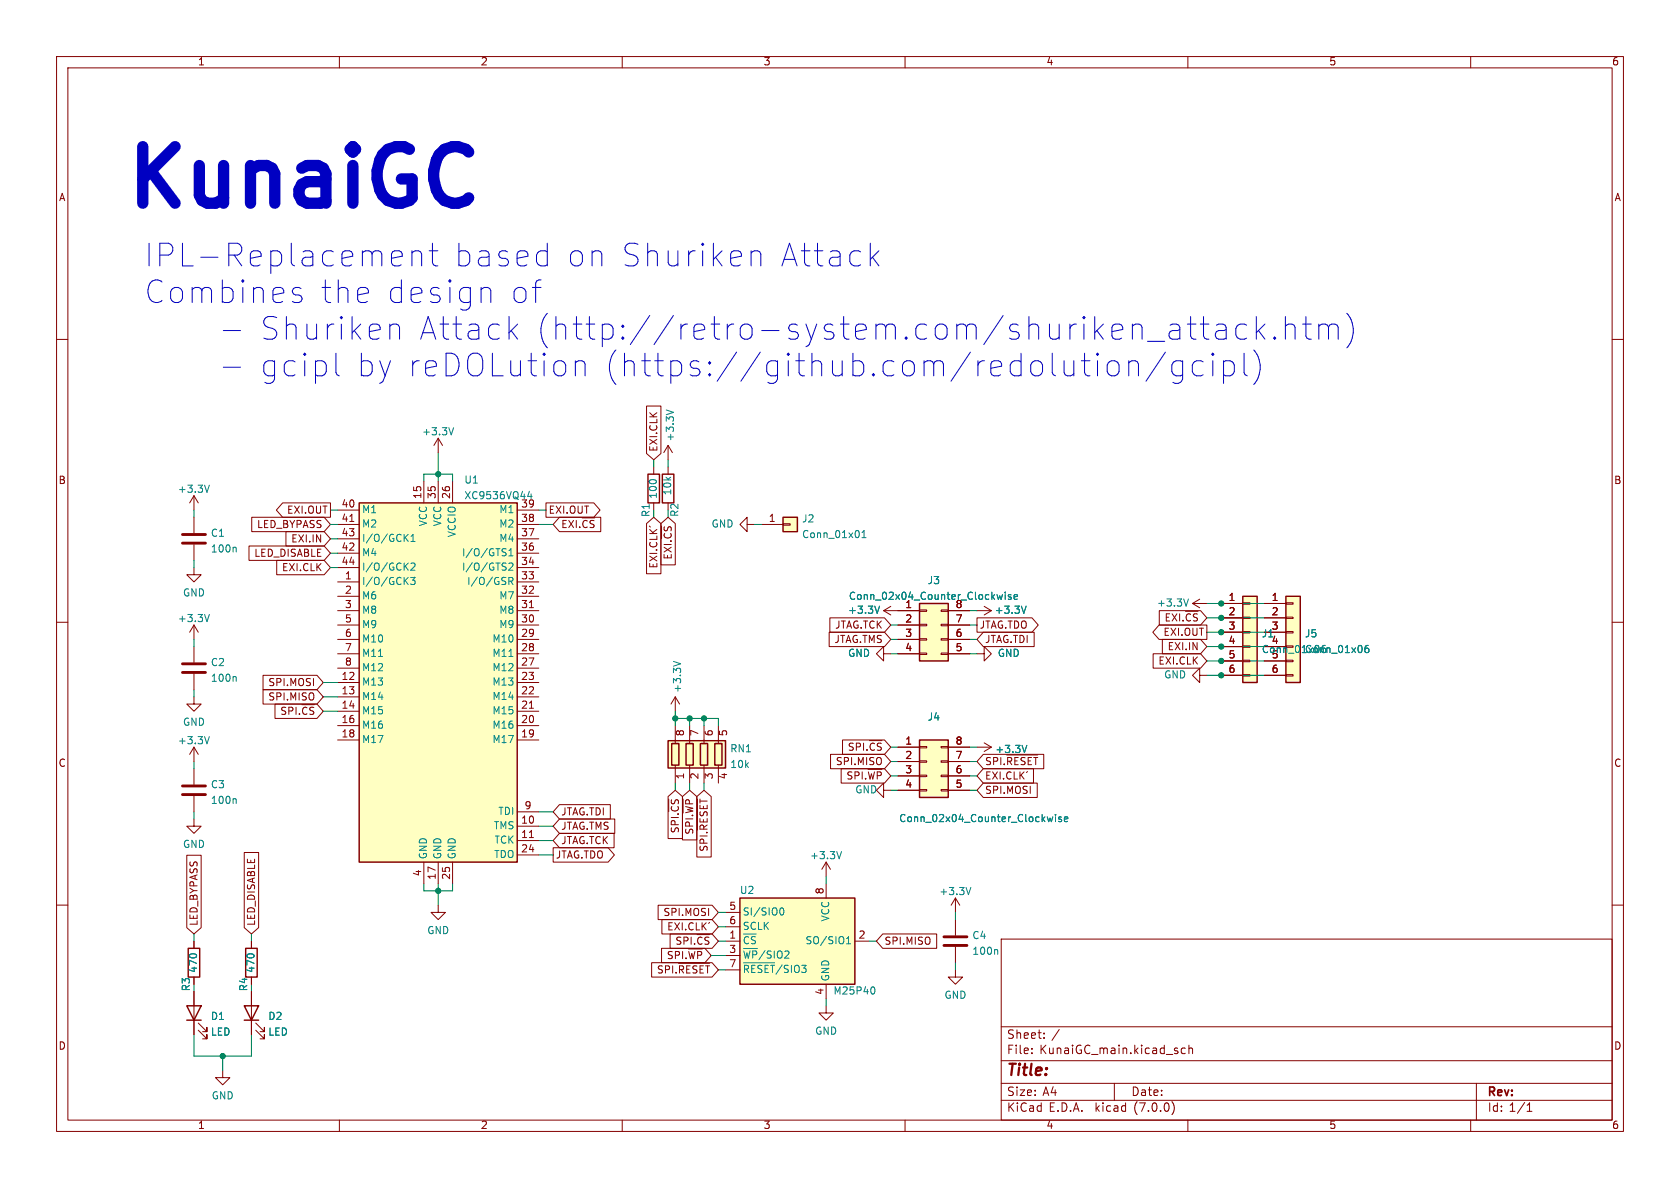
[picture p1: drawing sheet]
<svg xmlns="http://www.w3.org/2000/svg" width="297mm" height="210mm" viewBox="0 0 297 210" stroke-linecap="round" stroke-linejoin="round" font-family="sans-serif">
<path d="M0 0h297v210h-297z" fill="#fff" stroke="#fff" stroke-width=".18"/>
<g fill="none" stroke="#840000" stroke-width=".18">
<path d="M10 10h277v190h-277zM12 12h273v186h-273zM60 10v2M110 10v2M160 10v2M210 10v2M260 10v2M10 60h2M285 60h2M77.5 77.5v2.5M77.5 77.5l-.8 1.2M77.5 77.5l.7 1.2"/>
<path d="M114.3 71.8h2.5v8.4l-1.2 1.1-1.3-1.1zM118.1 78.7v2.6M118.1 78.7l-.8 1.3M118.1 78.7l.8 1.3M34.3 87.6v2.6M34.3 91.4v2.8M34.3 96.3v2.8M34.3 87.6l-.8 1.3M34.3 87.6l.8 1.3M44 96.5h13.3l1.1 1.3-1.1 1.3h-13.3zM44.5 91.4h12.8l1.1 1.3-1.1 1.3h-12.8zM48.9 99.1h8.4l1.1 1.2-1.1 1.3h-8.4z"/>
<path d="M50 88.9h8.4v2.5h-8.4l-1.1-1.2zM50.6 94h6.7l1.1 1.3-1.1 1.2h-6.7zM59.7 97.8h3.8M59.7 95.3h3.8M59.7 92.7h3.8M59.7 90.2h3.8M61.8 92.2h.8M74.9 85.1v3.8M77.5 85.1v3.8M80 85.1v3.8M91.4 97.8h3.8M91.4 95.3h3.8"/>
<path d="M91.4 92.7h3.8M91.4 90.2h3.8M96.5 88.9h8.5l1.1 1.3-1.1 1.2h-8.5zM98.9 91.4h7.3v2.6h-7.3l-1.1-1.3zM100.1 92h-.6v1.3M100.5 92l.9 1.3M101.4 92l-.9 1.3M101.9 92v1.3M102.9 91.5h2.2M103.8 92.1l-.2-.1-.3 .1-.3 .4M105 92.1l-.5-.1-.2 .4M114.3 92.6l1.3-1.2 1.2 1.2v8.8h-2.5z"/>
<path d="M114.8 93l.2 .2M114.9 97.8h1.2M114.9 99.6v.6h1.2v-.6M114.9 98.3l1.2 .9M114.9 94.3h1.2M114.9 93.6l.7 .7M115 95.9a.6 .6 0 0 0 .4 .8 .6 .6 0 0 0 .7-.6l-.1-.2M115.5 99.8v.4M115.6 82.6v1.2M115.6 88.9v1.3M116 97.2h.1M116.1 94.7v.6h-1.2"/>
<path d="M116.1 98.3l-1.2 .9M116.1 93.6l-.7 .5M116.8 92.6l1.3-1.2 1.3 1.2v7.3h-2.6zM116.9 93v2.2M117.4 98v.6h1.3M117.4 96.7l1.3 .9M117.4 96.3h1.3M117.5 93.1l-.1 .5 .4 .2M117.5 94.3l-.1 .3 .1 .3 .4 .2M118.1 82.6v1.2M118.1 88.9v1.3M118.7 96.7l-1.3 .9"/>
<path d="M132.1 92.7v-1.3l-1.3 1.3 1.3 1.3v-1.3h1.2M134.6 92.7h3.8M138.4 92.6h1.3v.2h-1.3zM10 110h2M34.3 100.3v1.3h1.3l-1.3 1.3-1.3-1.3h1.3M34.3 110.5v2.5M34.3 114.3v2.8M34.3 119.1v2.8M34.3 110.5l-.8 1.3M34.3 110.5l.8 1.3M46.5 119.4h9.5l1.1 1.3-1.1 1.2h-9.5zM59.7 102.9h3.8"/>
<path d="M59.7 105.4h3.8M59.7 118.1h3.8M59.7 115.6h3.8M59.7 113h3.8M59.7 108h3.8M59.7 110.5h3.8M59.7 100.3h3.8M91.4 102.9h3.8M91.4 105.4h3.8M91.4 118.1h3.8M91.4 115.6h3.8M91.4 113h3.8"/>
<path d="M91.4 108h3.8M91.4 110.5h3.8M91.4 100.3h3.8M93.6 107.4h.7M146.6 111.8h9.8l1.1 1.2-1.1 1.3h-9.8zM146.7 109.2h9.7l1.1 1.3-1.1 1.3h-9.7zM156.2 115.6v-1.3l-1.3 1.3 1.3 1.2v-1.2h1.3M156.2 108h6.4M156.2 108l1.3 .7M157.5 107.2l-1.3 .8M158.7 115.6h3.9M158.7 113h3.9"/>
<path d="M158.7 110.5h3.9M162.6 115.4h1.2v.3h-1.2zM162.6 112.9h1.2v.3h-1.2zM162.6 110.4h1.2v.2h-1.2zM162.6 107.8h1.2v.3h-1.2zM166.4 115.4h1.2v.3h-1.2zM166.4 112.9h1.2v.3h-1.2zM166.4 110.4h1.2v.2h-1.2zM166.4 107.8h1.2v.3h-1.2zM167.6 115.6h3.8M167.6 113h3.8M167.6 108h3.8"/>
<path d="M167.6 110.5h3.8M172.7 115.6h1.3v-1.3l1.3 1.3-1.3 1.2v-1.2M172.7 109.2h9.7l1.2 1.3-1.2 1.3h-9.7zM172.7 108h2.6M173.8 111.8h9v2.5h-9l-1.1-1.3zM174 107.2l1.3 .8M175.3 108l-1.3 .7M203.9 115.6h8.3l1.2 1.2-1.2 1.3h-8.3zM204.9 110.5h8.5v2.5h-8.5l-1.1-1.2zM204.9 107.9h7.3l1.2 1.3-1.2 1.3h-7.3zM205.5 113h6.7l1.2 1.3-1.2 1.3h-6.7zM206.8 108.5h-.6v1.3"/>
<path d="M207.2 108.5l.9 1.3M208.1 108.5l-.9 1.3M208.5 108.5v1.3M209.6 108.1h2.2M210.5 108.6l-.3-.1-.3 .1-.2 .5M210.8 106.7h2.6M210.8 106.7l1.3 .7M211.7 108.6l-.5-.1-.2 .4M212.1 119.4v-1.3l-1.3 1.3 1.3 1.3v-1.3h1.3M212.1 105.9l-1.3 .8M215.9 106.7h3.8M215.9 109.2h3.8"/>
<path d="M215.9 111.8h3.8M215.9 114.3h3.8M215.9 116.8h3.8M215.9 119.4h3.8M219.7 119.3h1.3v.2h-1.3zM219.7 116.7h1.3v.3h-1.3zM219.7 114.2h1.3v.2h-1.3zM219.7 111.6h1.3v.3h-1.3zM219.7 109.1h1.3v.2h-1.3zM219.7 106.6h1.3v.2h-1.3zM223.5 106.7h3.8M223.5 109.2h3.8"/>
<path d="M223.5 111.8h3.8M223.5 114.3h3.8M223.5 116.8h3.8M223.5 119.4h3.8M227.3 119.3h1.3v.2h-1.3zM227.3 116.7h1.3v.3h-1.3zM227.3 111.6h1.3v.3h-1.3zM227.3 109.1h1.3v.2h-1.3zM227.3 106.6h1.3v.2h-1.3zM285 110h2M34.3 123.2v1.3h1.3l-1.3 1.2-1.3-1.2h1.3M34.3 132.1v2.5"/>
<path d="M34.3 135.9v2.8M34.3 132.1l-.8 1.3M34.3 132.1l.8 1.3M46.5 121.9h9.5l1.1 1.3-1.1 1.3h-9.5zM48.6 124.5h7.4l1.1 1.2-1.1 1.3h-7.4zM50.5 125.1l-.5-.1-.2 .4M51.8 125.4l-.1-.3-.6-.1v1.3M52.3 125v1.3M54.3 125.1l-.3-.1-.3 .1-.2 .5M55.5 125.1l-.5-.1-.2 .4M59.7 120.7h3.8M59.7 123.2h3.8"/>
<path d="M59.7 125.7h3.8M59.7 128.3h3.8M59.7 130.8h3.8M91.4 120.7h3.8M91.4 123.2h3.8M91.4 125.7h3.8M91.4 128.3h3.8M91.4 130.8h3.8M93.6 125.2h.7M119.4 123.2v2.5M119.4 128.3v3.1M119.4 135.3v3.1"/>
<path d="M119.4 123.2l-.8 1.3M119.4 123.2l.7 1.3M121.9 128.3v3.1M121.9 135.3v3.1M124.5 128.3v3.1M124.5 135.3v3.1M127 128.3v3.1M127 135.3v3.1M146.8 133.3h9.6l1.1 1.3-1.1 1.3h-9.6zM148.7 135.9h7.7l1.1 1.3-1.1 1.2h-7.7zM148.9 130.8h7.5l1.1 1.3-1.1 1.3h-7.5zM150.6 136.5l-.5-.1-.2 .4"/>
<path d="M150.9 131.4h-.5l-.3 .3M151.9 136.9l-.1-.4-.6-.1v1.3M152.1 131.8l-.1-.4h-.6v1.2M152.4 136.4v1.3M152.7 131.4v1.2M153.5 136.4l.3 1.3M153.7 130.9h2.2M154.6 131.5l-.2-.1h-.3l-.3 .5M154.6 136.4l-.3 1.3M155.8 131.4h-.5l-.2 .3M155.8 136.9l-.1-.4-.6-.1v1.3M156.2 139.7v-1.3l-1.3 1.3 1.3 1.3v-1.3h1.3"/>
<path d="M158.7 132.1h3.9M158.7 134.6h3.9M158.7 137.2h3.9M158.7 139.7h3.9M162.6 139.6h1.2v.2h-1.2zM162.6 137h1.2v.3h-1.2zM162.6 134.5h1.2v.2h-1.2zM162.6 132h1.2v.2h-1.2zM166.4 139.6h1.2v.2h-1.2zM166.4 137h1.2v.3h-1.2zM166.4 134.5h1.2v.2h-1.2zM166.4 132h1.2v.2h-1.2z"/>
<path d="M167.6 132.1h3.8M167.6 134.6h3.8M167.6 137.2h3.8M167.6 139.7h3.8M172.7 132.1h2.6M173.8 138.4h9.6v2.6h-9.6l-1.1-1.3zM173.8 133.3h10.7v2.6h-10.7l-1.1-1.3zM173.8 135.9h8.9v2.5h-8.9l-1.1-1.2zM174 131.3l1.3 .8M174.5 136.4v1.3h.6M175.1 134l-.5-.1-.2 .4M175.3 132.1l-1.3 .7"/>
<path d="M175.5 136.4l.8 1.3M175.7 133.9v1.3M176.3 134l.1 .3M176.3 136.4l-.8 1.3M176.8 136.4v1.3M176.9 133.9v1.3M177.4 137.6v.1M178 137a.51 .51 0 0 0 .1 .6 .51 .51 0 0 0 .6 0M178 133.5h5.5M178.1 133.9v1.3M178.8 134l.1 .3M179.3 136.4v1.3h.6"/>
<path d="M179.4 133.9v1.3M180.3 136.4v1.3M180.5 137l.5 .7M180.6 134l-.1 .3M181 133.9l.2 .1M181 136.4l-.7 .8M182.4 133.9h-.6v1.3M182.7 133.9h.8M183.1 133.9v1.3M10 160h2M33 151.2h2.6v12.8l-1.3 1.1-1.3-1.1zM34.3 144.8v1.3h1.3l-1.3 1.2-1.3-1.2h1.3"/>
<path d="M34.3 140.7v2.8M43.2 150.7h2.5v13.3l-1.3 1.1-1.2-1.1zM74.9 152.4v3.8M77.5 152.4v3.8M80 152.4v3.8M91.4 146.1h3.8M91.4 148.6h3.8M91.4 151.1h3.8M91.4 143.5h3.8M93.6 148.1h.7M97.8 149.9h9.7l1.1 1.2-1.1 1.3h-9.7zM98.9 142.2h9v2.6h-9l-1.1-1.3z"/>
<path d="M98.9 147.3h9.7v2.6h-9.7l-1.1-1.3zM98.9 144.8h9.8v2.5h-9.8l-1.1-1.2zM118.1 140.8l1.3-1.1 1.3 1.1v7.4h-2.6zM118.2 141.3v2.2M118.7 144.5h1.2M118.7 141.4v.5l.3 .2M118.7 146.3v.5l.3 .3M118.8 142.6l-.1 .2v.3l.5 .3M119.1 145.1l-.4 .1v.6h1.2M120.6 140.8l1.3-1.1 1.3 1.1v7.7h-2.6zM121.2 146h1.3M121.2 144.8h1.3"/>
<path d="M121.2 142.6l1.3 .3M121.2 142.1h1.3M122.5 143.4l-1.3 .3M123.2 140.8l1.3-1.1 1.2 1.1v10.7h-2.5zM123.3 141.3v5.4M123.7 147.8h1.3M123.7 146.6h1.3M123.7 145.3h1.3M123.7 142.9h1.3M123.7 141.6h1.3M123.8 149.6l-.1 .5 .4 .2M124.2 148.3l-.4 .1-.1 .7h1.3"/>
<path d="M146 152.4l-.7 1.3M146 152.4v2.5M146 156.2v2.6M146 152.4l.8 1.3M168.9 158.8l-.8 1.2M168.9 158.8v2.5M168.9 158.8l.8 1.2M285 160h2M34.3 166.4v1.2M34.3 175.3v7.6M44.4 166.4v1.2M44.4 175.3v7.6"/>
<path d="M77.5 160v1.3h1.2l-1.2 1.3-1.3-1.3h1.3M115.2 170.2h10.7l1.1 1.3-1.1 1.2h-10.7zM116.3 160h9.6l1.1 1.3-1.1 1.3h-9.6zM117 167.6h7.6l1.1 1.3-1.1 1.3h-7.6zM117 162.6h8.9l1.1 1.2-1.1 1.3h-8.9zM117.1 170.8l-.5-.1-.2 .4M117.6 170.7v1.3M118.3 163.7h.4M118.5 165.1h7.4l1.1 1.3-1.1 1.2h-7.4zM118.9 163.1h-.6v1.3h.6M118.9 168.3l-.5-.1-.3 .4M118.9 170.7v1.3"/>
<path d="M119.3 163.1l.8 1.3M119.4 168.2v1.3M120 170.3h5.4M120.1 163.1l-.8 1.3M120.1 170.7v1.3M120.4 165.7h-.5l-.3 .3M120.6 163.1v1.3M120.7 168.2v1.3M121.2 164.3v.1M121.4 170.7v1.3M121.6 166.1l-.1-.4h-.6v1.2M121.8 168.2l.3 1.3"/>
<path d="M122.2 165.7v1.2M122.5 163.2a.6 .6 0 0 0-.8 .5 .6 .6 0 0 0 .6 .7l.2-.1M122.8 168.2l-.3 1.3M123.1 163.1v1.3h.6M123.2 165.2h2.2M123.3 168.2v1.3M123.8 170.7v1.3M124.1 163.1v1.3M124.1 165.8l-.2-.1h-.3l-.3 .5M124.3 163.7l.5 .7M124.8 163.1l-.7 .7M125.1 170.7v1.3"/>
<path d="M125.3 165.7h-.5l-.2 .3M125.5 163.1l-.2 .1M128.3 166.4h2.5M128.3 168.9h2.5M128.3 161.3h2.5M128.3 163.8h2.5M128.3 171.5h2.5M146 177.8v1.3h1.3l-1.3 1.2-1.2-1.2h1.2M146 174v2.5M151.1 166.4h2.6M156.1 165.1h9.5v2.5h-9.5l-1.2-1.2zM168.9 171.5v1.2h1.3l-1.3 1.3-1.3-1.3h1.3"/>
<path d="M168.9 162.6v2.8M168.9 167.4v2.8M177 166h108v32h-108zM35.1 182.1l1.5 1.5v-.7v.7h-.8M35.1 180.8l1.5 1.6v-.8v.8h-.8M39.4 189.2v1.3h1.2l-1.2 1.3-1.3-1.3h1.3M45.2 182.1l1.5 1.5v-.7v.7h-.7M45.2 180.8l1.5 1.6v-.8v.8h-.7M60 198v2M110 198v2M160 198v2M177 194.5h108"/>
<path d="M177 191.5h108M177 187.5h108M177 181.5h108M182.4 186.1v.2M182.4 185.3v.2M184.6 183.4v.2M184.6 182.6v.2M197 191.5v3M207.2 194.7a1.72 1.72 0 0 1 0 2.3M209.5 185.3h-.4l-.3 .2v.5l.2 .2h.5M210 198v2M210.2 185.4l.2-.1h.4v1"/>
<path d="M210.2 184.8v1.5M260 198v2M261 191.5v6.5M270 196.5h.8M270 195.4l.4-.4v1.5"/>
</g>
<g fill="#ffffc2" stroke="#ffffc2" stroke-width=".18">
<path d="M219.7 105.4h2.5v15.3h-2.5z"/>
<path d="M118.1 130.9h10.2v4.9h-10.2z"/>
<path d="M63.5 88.9h27.9v63.5h-27.9z"/>
<path d="M162.6 130.8h5v10.2h-5z"/>
<path d="M138.4 91.4h2.6v2.6h-2.6z"/>
<path d="M162.6 106.7h5v10.1h-5z"/>
<path d="M227.3 105.4h2.6v15.3h-2.6z"/>
<path d="M130.8 158.8h20.3v15.2h-20.3z"/>
</g>
<g fill="none" stroke="#840000" stroke-width=".25">
<path d="M63.5 88.9h27.9v63.5h-27.9zM114.6 83.8h2v5.1h-2zM117.1 83.8h2v5.1h-2zM138.4 91.4h2.6v2.6h-2.6zM162.6 106.7h5v10.1h-5zM219.7 105.4h2.5v15.3h-2.5zM227.3 105.4h2.6v15.3h-2.6zM118.1 130.9h10.2v4.9h-10.2zM118.7 131.4h1.3v3.9h-1.3zM121.3 131.4h1.3v3.9h-1.3zM123.8 131.4h1.3v3.9h-1.3zM126.4 131.4h1.2v3.9h-1.2z"/>
<path d="M162.6 130.8h5v10.2h-5zM130.8 158.8h20.3v15.2h-20.3zM33 177.8h2.6l-1.3 2.5zM33.3 167.6h2v5.1h-2zM43.2 177.8h2.5l-1.3 2.5zM43.4 167.6h2.1v5.1h-2.1zM33 180.3h2.6M43.2 180.3h2.5"/>
</g>
<g fill="none" stroke="#008484" stroke-width=".18">
<path d="M80.2 75.6l-.4 1.3M117.8 72.5l1.3 .4M37 85.8l-.4 1.2M41.6 96.7l.2 .2v.7M71.6 95l.6 .7M72.2 94.4l-.8 .8M72.7 99.6l.4-.1 .3 .4-.8 .9h.8M72.7 95.7h.7M72.7 94.8l.3-.4v1.3M89 97h.5M89.2 97.7l.3 .2-.3 .4M90 99.6l.4-.1 .3 .4-.8 .9h.8"/>
<path d="M90 98.3h.7M90 97.3l.3-.3v1.3M93.6 86.8l-.3 1h.8M93.9 87.3v.9M152.4 95h.7M152.4 94.1l.3-.3v1.2M37 108.6l-.4 1.3M41.6 119.6l.2 .2v.6M72.6 102.1h.8l-.4 .5 .3 .1v.5l-.2 .1-.5-.1M90 102.7h.6l.1-.2-.1-.3-.6-.1v1.2M90 116h.7M90.3 102.7l.4 .6"/>
<path d="M119.1 116.9l1.2 .4M155.5 107.1l-.4 1.3M177.2 105.1l-.2 .9-.3-.6M177.7 104.7v.1M177.7 105.1v.9M178.7 105.2l-.3-.1-.1 .2v.2l.4 .1v.3h-.4M179.3 105.5l.6-.1-.1-.2-.3-.1-.2 .2v.6h.5M181.4 107.1l-.4 1.3M210.1 105.9l-.4 1.2M241.9 114.1l-.4 .1a.85 .85 0 0 0 0 1.2l.5-.2v-.4l-.2-.2h-.4l-.1 .2M37 130.2l-.4 1.3M181.5 131.8l-.4 1.2"/>
<path d="M41.6 141.2l.2 .2v.6M148.8 150.5l-.5 1.3M171.6 156.9l-.4 1.3M186.1 144.4l-.2 .8-.3-.6M186.6 144v.1M186.6 144.4v.8M187.6 144.5l-.3-.1-.2 .2 .1 .2 .4 .1v.3h-.5M188.2 144.8l.6-.1-.1-.2-.3-.1-.2 .2v.6h.5M131.4 170.2h5.5M131.5 168.1l.3 1.3M131.6 170.6v1.3M132.3 165.7l-.2-.1h-.3l-.2 .5"/>
<path d="M132.6 168.1l-.3 1.3M132.9 170.6v1.3M133.1 168.1v1.3M133.6 165.6h-.5l-.3 .3M135.2 168l-1 1.7M135.2 170.6v1.3M136.6 170.6v1.3M136.9 168.1v1.3M137.4 168.5a.42 .42 0 0 1 .4-.4 .42 .42 0 0 1 .5 .4M138 160.5h.2a.68 .68 0 0 1 .4 .6 .68 .68 0 0 1-.4 .7l-.2-.1M138.3 170.6l-1.1 1.6M138.8 168.2l.4-.1 .3 .4"/>
<path d="M139.9 170.6v1.3M141.7 170.6h.8l-.4 .5M149.7 166.8h.7M149.7 165.9l.3-.3v1.2M154.4 174.5a.79 .79 0 0 1 0 1.2M176.2 167.9l.2 .1v.7"/>
</g>
<path d="M32.3 96h4M32.3 94.5h4M32.3 118.9h4M32.3 117.3h4M32.3 138.9h4M32.3 140.5h4M166.9 167.1h4M166.9 165.6h4" fill="none" stroke="#840000" stroke-width=".51"/>
<g fill="none" stroke="#0000c2" stroke-width=".18">
<path d="M39.5 58.4h3M51.9 52l1.3 .3 .2 .4-.2 .6-.4 .2h-.7M52.3 50.8l-.4 .2M52.8 50.8l.4 .2M69.1 57.5l-.2 .2M69.8 44.3h.7l.4 .2 .2 .4v.4l-1.9 .4M70.4 57.5l.2 .4v2.1M70.9 46.8l-.4 .2h-.7M72.8 44.7a.99 .99 0 0 1 1.7 .2v2.1M72.8 44.3v2.7M75.9 44.3h1.5M76.4 43v3.4l.2 .4 .4 .2h.4"/>
<path d="M85.2 51l.4-.2h.6l.4 .2 .2 .4v2.1M90.4 58.4l1.1 1.6M91.5 57.3l-1.5 1.5M94.1 50.8h1.5M96.4 44.3l.4 .2M96.8 43v4M96.8 46.8l-.4 .2M132.8 44.3v2.7M134.3 44.5a1.09 1.09 0 0 0-1.5 .2M153.9 43v4M154.2 45.5l1.2 1.5M155.4 44.3l-1.5 1.6"/>
<path d="M206.9 57.5l.3-.2h.8l.4 .2 .2 .4v2.1M206.9 59.8l.3 .2h1l.4-.2M208.6 58.2l-.4 .2h-1l-.3 .2M209.9 57.3h1.5M210.5 56v3.4l.2 .4 .4 .2h.3M212.2 57.3h1.5M212.8 56v3.4l.2 .4 .3 .2h.4M215.1 57.5l.3-.2h.8l.4 .2 .2 .4v2.1M216.8 58.2l-.4 .2h-1a.79 .79 0 0 0-.6 .8 .79 .79 0 0 0 .6 .8h1l.4-.2M220.4 57.5l-.4-.2h-.8l-.5 .4-.2 .4v1.1l.4 .6 .3 .2h.8l.4-.2M222.1 56v4M222.5 58.4l1.1 1.6"/>
<path d="M223.6 57.3l-1.5 1.5M225.3 59.6l.2 .2-.2 .2M225.3 59.6l-.2 .2 .2 .2M225.3 59.6v.4M227.2 57.7a.99 .99 0 0 1 1.8 .2v2.1M227.2 56v4M230.3 57.3h1.5M230.9 56v3.4l.2 .4 .3 .2h.4M233.1 57.7a.99 .99 0 0 1 1.8 .2M233.1 57.3v2.7M234.9 57.9l.2-.4 .3-.2h.6l.4 .2 .2 .4v2.1M234.9 57.9v2.1"/>
<path d="M238.1 55.4a4.6 4.6 0 0 1 0 6.1M39.5 64.9h3M59.4 62.4v3.5l.2 .3 .4 .2M101.7 63.8v2.6M101.9 64l-.2 .2M103.2 64l.2 .3v2.1M194 63.8v2.6M196.1 64l-.4 .5v1.2a1.09 1.09 0 0 0 1.1 .8 1.09 1.09 0 0 0 1-.8v-1.2l-.3-.5M199.5 63.8v2.6M199.7 64l-.2 .2M201.1 64l.2 .3v2.1M206 62.2l-3.4 5.2"/>
<path d="M209.1 64l-.4-.2h-.8l-.5 .4-.2 .3v1.2l.3 .5 .4 .2h.8l.4-.2M209.1 63.8v3.2a1.09 1.09 0 0 1-1.7 .6M212.7 64l-.4-.2h-.8l-.5 .4-.2 .3v1.2l.4 .5 .3 .2h.8l.4-.2M214.4 62.4v.4M214.4 63.8v2.6M214.4 62.4l-.2 .2 .2 .2M214.4 62.4l.2 .2-.2 .2M216.3 64l.4-.2h.8l.3 .2 .4 .5v1.2l-.4 .5-.3 .2h-.8l-.4-.2M216.3 63.8v4M219.9 62.4v3.5l.2 .3 .4 .2M221.6 61.9a4.6 4.6 0 0 1 0 6.1"/>
</g>
<g fill="none" stroke="#008400" stroke-width=".18">
<path d="M34.3 90.2v1.2M34.3 99.1v1.2M58.4 92.7h1.3M58.4 90.2h1.3M58.4 97.8h1.3M58.4 95.3h1.3M74.9 85.1v-1.3h5.1v1.3M77.5 80v5.1M95.2 92.7h2.6M95.2 90.2h1.3M115.6 81.3v1.3M118.1 81.3v1.3"/>
<path d="M118.1 90.2v1.2M133.3 92.7h1.3M34.3 113v1.3M58.4 100.3h1.3M157.5 110.5h1.2M157.5 113h1.2M157.5 115.6h1.2M171.4 110.5h1.3M171.4 113h1.3M171.4 108h1.3M171.4 115.6h1.3M213.4 106.7h10.1"/>
<path d="M213.4 109.2h10.1M213.4 114.3h10.1M213.4 116.8h10.1M213.4 119.4h10.1M213.4 111.8h10.1M34.3 121.9v1.3M34.3 134.6v1.3M57.1 120.7h2.6M57.1 123.2h2.6M57.1 125.7h2.6M119.4 125.7v2.6M119.4 138.4v1.3"/>
<path d="M119.4 127h7.6v1.3M121.9 127v1.3M121.9 138.4v1.3M124.5 127v1.3M124.5 138.4v1.3M157.5 139.7h1.2M157.5 134.6h1.2M157.5 132.1h1.2M157.5 137.2h1.2M171.4 139.7h1.3M171.4 134.6h1.3M171.4 132.1h1.3"/>
<path d="M171.4 137.2h1.3M34.3 143.5v1.3M74.9 156.2v1.3h5.1v-1.3M77.5 156.2v3.8M95.2 146.1h2.6M95.2 143.5h2.6M95.2 148.6h2.6M95.2 151.1h2.6M146 154.9v1.3M34.3 165.1v1.3M44.4 165.1v1.3M125.7 168.9h2.6"/>
<path d="M127 161.3h1.3M127 166.4h1.3M127 163.8h1.3M127 171.5h1.3M146 176.5v1.3M153.7 166.4h1.2M168.9 161.3v1.3M168.9 170.2v1.3M34.3 182.9v3.8h10.1v-3.8M39.4 186.7v2.5"/>
</g>
<g fill="#008400" stroke="#008400" stroke-width=".18">
<circle cx="121.9" cy="127" r=".46"/>
<circle cx="119.4" cy="127" r=".46"/>
<circle cx="215.9" cy="109.2" r=".46"/>
<circle cx="215.9" cy="106.7" r=".46"/>
<circle cx="215.9" cy="111.8" r=".46"/>
<circle cx="215.9" cy="119.4" r=".46"/>
<circle cx="215.9" cy="116.8" r=".46"/>
<circle cx="215.9" cy="114.3" r=".46"/>
<circle cx="77.5" cy="157.5" r=".46"/>
<circle cx="124.5" cy="127" r=".46"/>
<circle cx="77.5" cy="83.8" r=".46"/>
<circle cx="39.4" cy="186.7" r=".46"/>
</g>
<text font-size="13.9" fill="#0000c2" x="22.9" y="38.1">KunaiGC</text>
<g font-size="5.6" fill="#0000c2">
<text x="25.4" y="47.9">IPL-Replacement</text>
<text x="79.8" y="47.9">based</text>
<text x="99.3" y="47.9">on Shuriken</text>
<text x="136.2" y="47.9">Attack</text>
<text x="25.4" y="54.3">Combines</text>
<text x="56.1" y="54.3">the design</text>
<text x="88.9" y="54.3">of</text>
<text x="45.5" y="60.8">Shuriken</text>
<text x="73.1" y="60.8">Attack</text>
<text x="93.4" y="60.8">(http://retro-system.com/shuriken_attack.htm)</text>
<text x="45.5" y="67.3">gcipl</text>
<text x="62.1" y="67.3">by reDOLution</text>
<text x="105.1" y="67.3">(https://github.com/redolution/gcipl)</text>
</g>
<text font-size="2.8" fill="#840000" x="178" y="190.8">Title:</text>
<g font-size="2.1" fill="#840000">
<text x="178" y="183.9">Sheet:</text>
<text x="185.9" y="183.9">/</text>
<text x="178" y="186.6">File:</text>
<text x="183.8" y="186.6">KunaiGC_main.kicad_sch</text>
<text x="178" y="196.8">KiCad</text>
<text x="178" y="194">Size:</text>
<text x="184.3" y="194">A4</text>
<text x="185.4" y="196.8">E.D.A.</text>
<text x="193.7" y="196.8">kicad</text>
<text x="200" y="194">Date:</text>
<text x="200.6" y="196.8">(7.0.0)</text>
<text x="263" y="194.2">Rev:</text>
<text x="263" y="196.8">Id: 1/1</text>
</g>
<g font-size="1.8" fill="#840000">
<text x="35" y="11.8">1</text>
<text x="85" y="11.8">2</text>
<text x="135" y="11.8">3</text>
<text x="185" y="11.8">4</text>
<text x="235" y="11.8">5</text>
<text x="285" y="11.8">6</text>
<text x="10.4" y="35.8">A</text>
<text x="285.4" y="35.8">A</text>
<text x="116.5" y="79.9" transform="rotate(-90 116.5 79.9)">EXI.CLK</text>
<text x="10.3" y="85.8">B</text>
<text x="60.3" y="89.9">40</text>
<text x="74.7" y="88.3" transform="rotate(-90 74.7 88.3)">15</text>
<text x="77.2" y="88.3" transform="rotate(-90 77.2 88.3)">35</text>
<text x="79.8" y="88.3" transform="rotate(-90 79.8 88.3)">26</text>
<text x="285.3" y="85.8">B</text>
<text x="45.3" y="93.6">LED_BYPASS</text>
<text x="50.6" y="91.1">EXI.OUT</text>
<text x="60.3" y="92.5">41</text>
<text x="60.3" y="95">43</text>
<text x="92.1" y="95">37</text>
<text x="92.1" y="92.5">38</text>
<text x="97" y="91.1">EXI.OUT</text>
<text x="99.2" y="94.2">EXI.~{CS}</text>
<text x="135.9" y="92.5">1</text>
<text x="44.8" y="98.7">LED_DISABLE</text>
<text x="49.7" y="101.2">EXI.CLK</text>
<text x="51.4" y="96.2">EXI.IN</text>
<text x="60.3" y="97.5">42</text>
<text x="60.3" y="100.1">44</text>
<text x="92.1" y="100.1">34</text>
<text x="92.1" y="97.5">36</text>
<text x="119.6" y="99" transform="rotate(-90 119.6 99)">EXI.~{CS}</text>
<text x="60.9" y="102.6">1</text>
<text x="60.9" y="105.2">2</text>
<text x="60.9" y="107.7">3</text>
<text x="92.1" y="107.7">31</text>
<text x="92.1" y="105.2">32</text>
<text x="92.1" y="102.6">33</text>
<text x="160" y="107.7">1</text>
<text x="168.9" y="107.7">8</text>
<text x="217.1" y="106.4">1</text>
<text x="224.8" y="106.4">1</text>
<text x="60.9" y="110.2">5</text>
<text x="60.9" y="112.8">6</text>
<text x="92.1" y="112.8">29</text>
<text x="92.1" y="110.2">30</text>
<text x="147.4" y="113.9">JTAG.TMS</text>
<text x="147.5" y="111.4">JTAG.TCK</text>
<text x="160" y="110.2">2</text>
<text x="160" y="112.8">3</text>
<text x="168.9" y="112.8">6</text>
<text x="168.9" y="110.2">7</text>
<text x="173.2" y="111.4">JTAG.TDO</text>
<text x="174.1" y="113.9">JTAG.TDI</text>
<text x="205.6" y="112.7">EXI.OUT</text>
<text x="205.8" y="110.7">EXI.~{CS}</text>
<text x="217.1" y="109">2</text>
<text x="217.1" y="111.5">3</text>
<text x="224.8" y="109">2</text>
<text x="60.9" y="115.3">7</text>
<text x="60.9" y="117.9">8</text>
<text x="92.1" y="117.9">27</text>
<text x="92.1" y="115.3">28</text>
<text x="160" y="115.3">4</text>
<text x="168.9" y="115.3">5</text>
<text x="204.7" y="117.8">EXI.CLK</text>
<text x="206.3" y="115.2">EXI.IN</text>
<text x="217.1" y="114">4</text>
<text x="217.1" y="116.6">5</text>
<text x="217.1" y="119.1">6</text>
<text x="224.8" y="119.1">6</text>
<text x="47.3" y="124.1">SPI.MISO</text>
<text x="47.3" y="121.6">SPI.MOSI</text>
<text x="60.3" y="120.4">12</text>
<text x="60.3" y="122.9">13</text>
<text x="60.3" y="125.5">14</text>
<text x="92.1" y="125.5">21</text>
<text x="92.1" y="122.9">22</text>
<text x="92.1" y="120.4">23</text>
<text x="49.4" y="127.3">SPI.~{CS}</text>
<text x="60.3" y="128">16</text>
<text x="60.3" y="130.6">18</text>
<text x="92.1" y="130.6">19</text>
<text x="92.1" y="128">20</text>
<text x="121.3" y="130.2" transform="rotate(-90 121.3 130.2)">8</text>
<text x="123.8" y="130.2" transform="rotate(-90 123.8 130.2)">7</text>
<text x="126.4" y="130.2" transform="rotate(-90 126.4 130.2)">6</text>
<text x="128.9" y="130.2" transform="rotate(-90 128.9 130.2)">5</text>
<text x="160" y="131.8">1</text>
<text x="168.9" y="131.8">8</text>
<text x="10.3" y="135.8">C</text>
<text x="121.3" y="137.8" transform="rotate(-90 121.3 137.8)">1</text>
<text x="123.8" y="137.8" transform="rotate(-90 123.8 137.8)">2</text>
<text x="126.4" y="137.8" transform="rotate(-90 126.4 137.8)">3</text>
<text x="128.9" y="137.8" transform="rotate(-90 128.9 137.8)">4</text>
<text x="147.6" y="135.5">SPI.MISO</text>
<text x="149.8" y="133.6">SPI.~{CS}</text>
<text x="160" y="134.4">2</text>
<text x="160" y="136.9">3</text>
<text x="168.9" y="136.9">6</text>
<text x="168.9" y="134.4">7</text>
<text x="174.1" y="136.1">SPI.~{RESET}</text>
<text x="285.3" y="135.8">C</text>
<text x="92.7" y="143.3">9</text>
<text x="149.5" y="138.7">SPI.~{WP}</text>
<text x="160" y="139.4">4</text>
<text x="168.9" y="139.4">5</text>
<text x="174.1" y="140.6">SPI.MOSI</text>
<text x="92.1" y="145.8">10</text>
<text x="92.1" y="148.3">11</text>
<text x="99.2" y="144.4">JTAG.TDI</text>
<text x="99.2" y="149.5">JTAG.TCK</text>
<text x="99.2" y="147">JTAG.TMS</text>
<text x="120.9" y="147.4" transform="rotate(-90 120.9 147.4)">SPI.~{CS}</text>
<text x="123.4" y="147.7" transform="rotate(-90 123.4 147.7)">SPI.~{WP}</text>
<text x="74.7" y="155" transform="rotate(-90 74.7 155)">4</text>
<text x="77.2" y="155.6" transform="rotate(-90 77.2 155.6)">17</text>
<text x="79.8" y="155.6" transform="rotate(-90 79.8 155.6)">25</text>
<text x="92.1" y="150.9">24</text>
<text x="98.3" y="152">JTAG.TDO</text>
<text x="126" y="150.7" transform="rotate(-90 126 150.7)">SPI.~{RESET}</text>
<text x="128.9" y="161">5</text>
<text x="145.8" y="158.1" transform="rotate(-90 145.8 158.1)">8</text>
<text x="35.2" y="163.7" transform="rotate(-90 35.2 163.7)">LED_BYPASS</text>
<text x="45.4" y="163.7" transform="rotate(-90 45.4 163.7)">LED_DISABLE</text>
<text x="117.2" y="162.2">SPI.MOSI</text>
<text x="119.3" y="167.9">SPI.~{CS}</text>
<text x="128.9" y="166.1">1</text>
<text x="128.9" y="163.6">6</text>
<text x="151.7" y="166.1">2</text>
<text x="156.4" y="167.3">SPI.MISO</text>
<text x="116" y="173">SPI.~{RESET}</text>
<text x="117.8" y="170.4">SPI.~{WP}</text>
<text x="128.9" y="168.7">3</text>
<text x="128.9" y="171.2">7</text>
<text x="33.8" y="175.3" transform="rotate(-90 33.8 175.3)">R3</text>
<text x="44" y="175.3" transform="rotate(-90 44 175.3)">R4</text>
<text x="145.8" y="175.9" transform="rotate(-90 145.8 175.9)">4</text>
<text x="10.3" y="185.8">D</text>
<text x="285.3" y="185.8">D</text>
<text x="35" y="199.8">1</text>
<text x="85" y="199.8">2</text>
<text x="135" y="199.8">3</text>
<text x="185" y="199.8">4</text>
<text x="235" y="199.8">5</text>
<text x="285" y="199.8">6</text>
</g>
<g font-size="1.8" fill="#008484">
<text x="74.6" y="77.2">+3.3V</text>
<text x="119.4" y="78.1" transform="rotate(-90 119.4 78.1)">+3.3V</text>
<text x="31.4" y="87.4">+3.3V</text>
<text x="82" y="85.8">U1</text>
<text x="82" y="88.5">XC9536VQ44</text>
<text x="92.1" y="89.9">39</text>
<text x="116.4" y="88.2" transform="rotate(-90 116.4 88.2)">100</text>
<text x="118.9" y="87.6" transform="rotate(-90 118.9 87.6)">10k</text>
<text x="37.2" y="95.2">C1</text>
<text x="64" y="91">M1</text>
<text x="64" y="93.5">M2</text>
<text x="75.8" y="93.2" transform="rotate(-90 75.8 93.2)">VCC</text>
<text x="78.3" y="93.2" transform="rotate(-90 78.3 93.2)">VCC</text>
<text x="80.8" y="95.1" transform="rotate(-90 80.8 95.1)">VCCIO</text>
<text x="88.1" y="93.5">M2</text>
<text x="88.1" y="91">M1</text>
<text x="120.2" y="91.4" transform="rotate(-90 120.2 91.4)">R2</text>
<text x="125.7" y="93.5">GND</text>
<text x="141.7" y="92.6">J2</text>
<text x="141.7" y="95.4">Conn_01x01</text>
<text x="37.2" y="97.9">100n</text>
<text x="64" y="98.6">M4</text>
<text x="64" y="96.1">I/O/GCK1</text>
<text x="64" y="101.2">I/O/GCK2</text>
<text x="81.6" y="101.2">I/O/GTS2</text>
<text x="81.6" y="98.6">I/O/GTS1</text>
<text x="88.1" y="96.1">M4</text>
<text x="32.3" y="105.7">GND</text>
<text x="64" y="103.7">I/O/GCK3</text>
<text x="64" y="106.2">M6</text>
<text x="82.5" y="103.7">I/O/GSR</text>
<text x="88.1" y="106.2">M7</text>
<text x="150" y="106.3">Conn_02x04_Counter_Clockwise</text>
<text x="163.9" y="103.5">J3</text>
<text x="204.5" y="107.5">+3.3V</text>
<text x="31.4" y="110.3">+3.3V</text>
<text x="64" y="108.8">M8</text>
<text x="64" y="111.3">M9</text>
<text x="64" y="113.9">M10</text>
<text x="86.9" y="113.9">M10</text>
<text x="88.1" y="111.3">M9</text>
<text x="88.1" y="108.8">M8</text>
<text x="149.9" y="108.8">+3.3V</text>
<text x="175.8" y="108.8">+3.3V</text>
<text x="223" y="112.9">J1</text>
<text x="224.8" y="111.5">3</text>
<text x="230.6" y="112.9">J5</text>
<text x="37.2" y="118">C2</text>
<text x="64" y="116.4">M11</text>
<text x="64" y="118.9">M12</text>
<text x="86.9" y="118.9">M12</text>
<text x="86.9" y="116.4">M11</text>
<text x="149.9" y="116.4">GND</text>
<text x="176.3" y="116.4">GND</text>
<text x="223" y="115.7">Conn_01x06</text>
<text x="224.8" y="114">4</text>
<text x="224.8" y="116.6">5</text>
<text x="230.6" y="115.7">Conn_01x06</text>
<text x="37.2" y="120.8">100n</text>
<text x="64" y="121.5">M13</text>
<text x="64" y="124">M14</text>
<text x="86.9" y="124">M14</text>
<text x="86.9" y="121.5">M13</text>
<text x="120.7" y="122.5" transform="rotate(-90 120.7 122.5)">+3.3V</text>
<text x="205.7" y="120.2">GND</text>
<text x="31.4" y="131.8">+3.3V</text>
<text x="32.3" y="128.6">GND</text>
<text x="64" y="126.6">M15</text>
<text x="64" y="129.1">M16</text>
<text x="64" y="131.6">M17</text>
<text x="86.9" y="131.6">M17</text>
<text x="86.9" y="129.1">M16</text>
<text x="86.9" y="126.6">M15</text>
<text x="163.9" y="127.7">J4</text>
<text x="129" y="133.3">RN1</text>
<text x="129" y="136">10k</text>
<text x="175.9" y="133.4">+3.3V</text>
<text x="37.2" y="139.6">C3</text>
<text x="37.2" y="142.4">100n</text>
<text x="151.1" y="140.5">GND</text>
<text x="87.2" y="146.9">TMS</text>
<text x="87.3" y="149.4">TCK</text>
<text x="88" y="144.3">TDI</text>
<text x="158.9" y="145.6">Conn_02x04_Counter_Clockwise</text>
<text x="32.3" y="150.2">GND</text>
<text x="75.8" y="151.9" transform="rotate(-90 75.8 151.9)">GND</text>
<text x="78.3" y="151.9" transform="rotate(-90 78.3 151.9)">GND</text>
<text x="80.8" y="151.9" transform="rotate(-90 80.8 151.9)">GND</text>
<text x="87.2" y="152">TDO</text>
<text x="143.1" y="152.2">+3.3V</text>
<text x="130.7" y="158.3">U2</text>
<text x="166" y="158.5">+3.3V</text>
<text x="75.5" y="165.4">GND</text>
<text x="131.3" y="167.8">~{CS}</text>
<text x="131.3" y="162.1">SI/SIO0</text>
<text x="131.3" y="164.7">SCLK</text>
<text x="142.3" y="167.2">SO/SIO1</text>
<text x="146.9" y="163" transform="rotate(-90 146.9 163)">VCC</text>
<text x="171.8" y="166.3">C4</text>
<text x="35.1" y="172.1" transform="rotate(-90 35.1 172.1)">470</text>
<text x="45.3" y="172.1" transform="rotate(-90 45.3 172.1)">470</text>
<text x="131.3" y="170.3">~{WP}/SIO2</text>
<text x="131.3" y="172.9">~{RESET}/SIO3</text>
<text x="146.9" y="173.5" transform="rotate(-90 146.9 173.5)">GND</text>
<text x="171.8" y="169.1">100n</text>
<text x="147.3" y="176.1">M25P40</text>
<text x="166.9" y="176.8">GND</text>
<text x="37.2" y="180.6">D1</text>
<text x="37.2" y="183.3">LED</text>
<text x="47.4" y="180.6">D2</text>
<text x="47.4" y="183.3">LED</text>
<text x="144.1" y="183.2">GND</text>
<text x="37.4" y="194.6">GND</text>
</g>
<text font-size="1.8" fill="#008400" x="115.1" y="91.5" transform="rotate(-90 115.1 91.5)">R1</text>
</svg>
